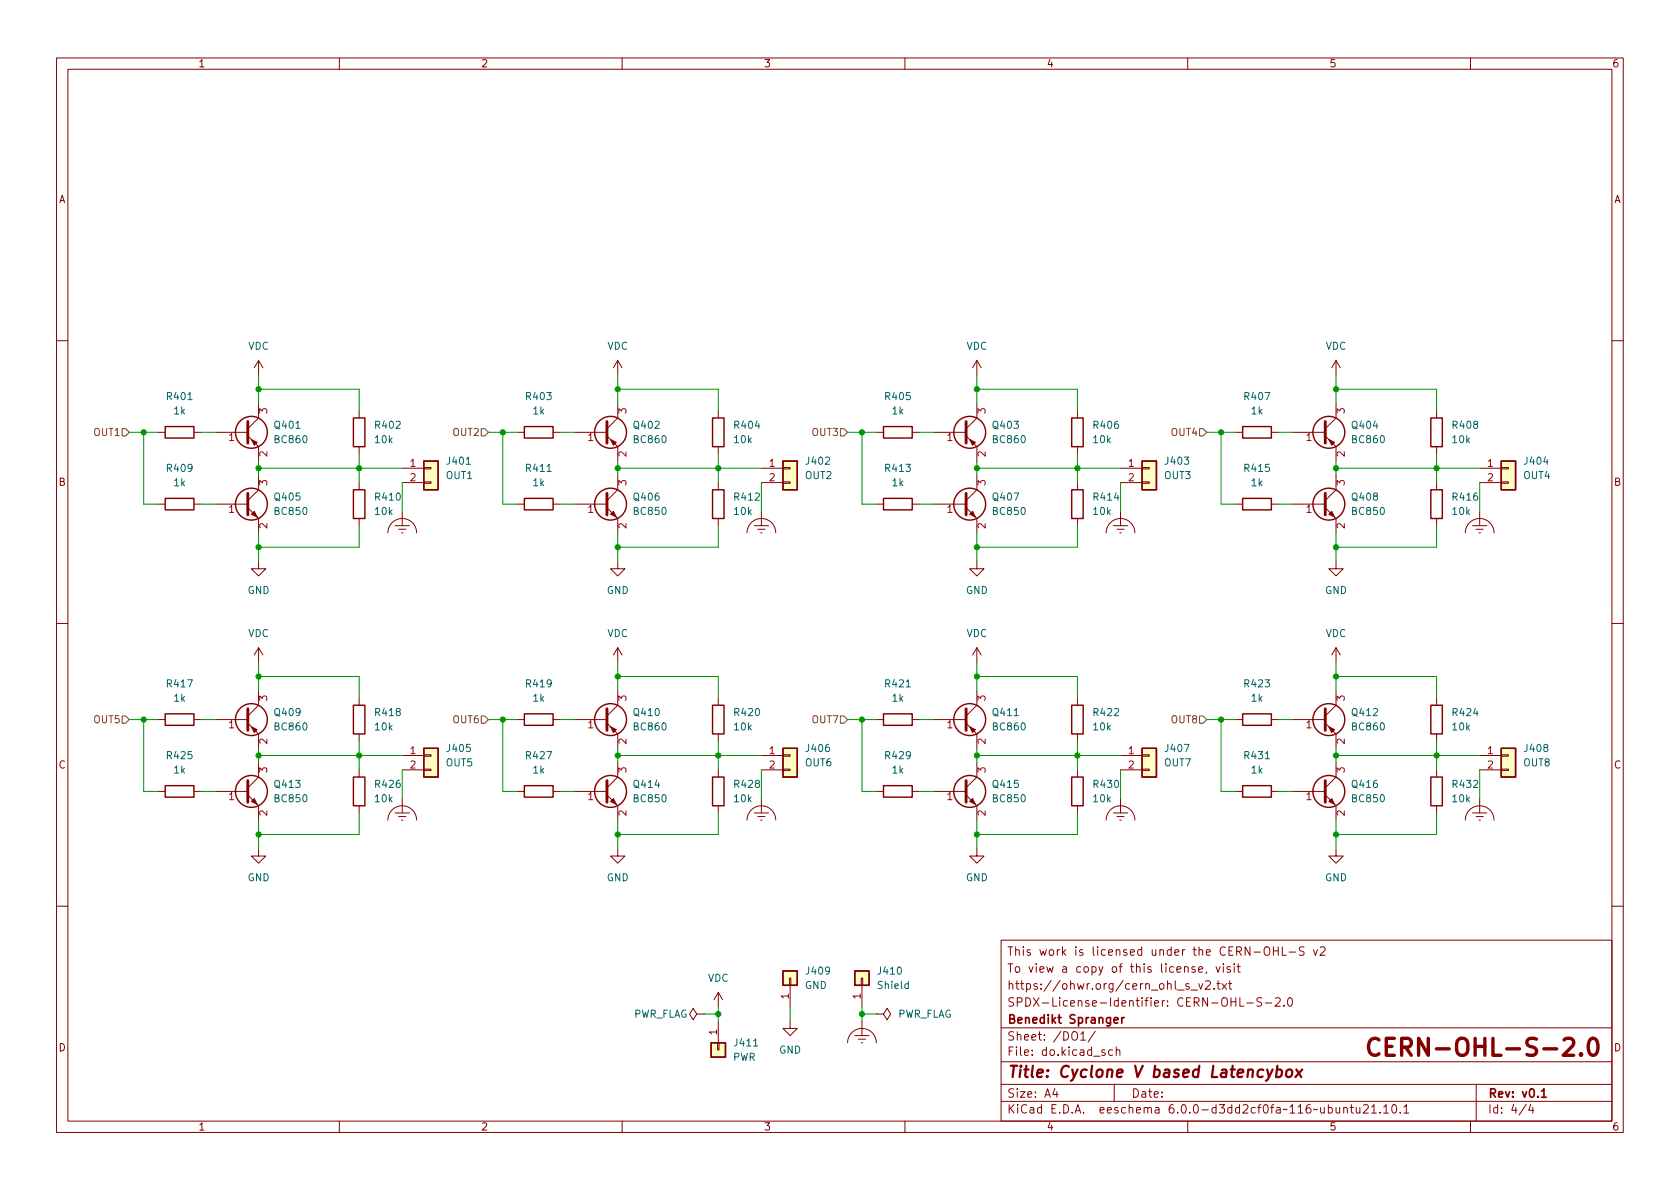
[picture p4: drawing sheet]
<svg xmlns="http://www.w3.org/2000/svg" width="297mm" height="210mm" viewBox="0 0 297 210" stroke-linecap="round" stroke-linejoin="round" font-family="sans-serif">
<g fill="none" stroke="#840000" stroke-width=".18">
<path d="M10 10.2h277v190.1h-277zM12 12.2h273v186.1h-273zM60 10.2v2M110 10.2v2M160 10.2v2M210 10.2v2M260 10.2v2M10 60.2h2M27.9 76.4h1.3M34.3 76.4h1.3M38.1 76.4h5.7M43.8 77.1l1.9 1.9v2.5"/>
<path d="M45.7 71.4v2.5l-1.9 1.9M45.7 63.7v2.6M45.7 63.7l-.7 1.3M45.7 63.7l.8 1.3M63.5 72.6v1.3M63.5 79v1.3M91.4 76.4h1.3M97.8 76.4h1.3M101.6 76.4h5.7M107.3 77.1l1.9 1.9v2.5M109.2 63.7v2.6M109.2 71.4v2.5l-1.9 1.9"/>
<path d="M109.2 63.7l-.7 1.3M109.2 63.7l.8 1.3M127 72.6v1.3M127 79v1.3M154.9 76.4h1.3M161.3 76.4h1.3M165.1 76.4h5.7M170.8 77.1l1.9 1.9v2.5M172.7 63.7v2.6M172.7 71.4v2.5l-1.9 1.9M172.7 63.7l-.7 1.3M172.7 63.7l.8 1.3"/>
<path d="M190.5 72.6v1.3M190.5 79v1.3M218.4 76.4h1.3M224.8 76.4h1.3M228.6 76.4h5.7M234.3 77.1l1.9 1.9v2.5M236.2 63.7v2.6M236.2 71.4v2.5l-1.9 1.9M236.2 63.7l-.7 1.3M236.2 63.7l.8 1.3M254 72.6v1.3M254 79v1.3"/>
<path d="M285 60.2h2M27.9 89.1h1.3M34.3 89.1h1.3M38.1 89.1h5.7M43.8 89.8l1.9 1.9v2.5M45.7 99.3v1.3h1.3l-1.3 1.2-1.3-1.2h1.3M45.7 84.1v2.5l-1.9 1.9M63.5 85.3v1.3M63.5 91.7v1.3M68.6 94.2a2.54 2.54 0 0 1 2.5-2.5 2.54 2.54 0 0 1 2.6 2.5M69.8 93h2.6M70.5 93.6h1.3"/>
<path d="M71 94.2h.2M71.1 82.8h3.8M71.1 85.3h3.8M71.1 90.4v2.6M74.9 85.2h1.3v.3h-1.3zM74.9 82.7h1.3v.2h-1.3zM91.4 89.1h1.3M97.8 89.1h1.3M101.6 89.1h5.7M107.3 89.8l1.9 1.9v2.5M109.2 99.3v1.3h1.3l-1.3 1.2-1.3-1.2h1.3M109.2 84.1v2.5l-1.9 1.9"/>
<path d="M127 85.3v1.3M127 91.7v1.3M132.1 94.2a2.54 2.54 0 0 1 2.5-2.5 2.54 2.54 0 0 1 2.6 2.5M133.3 93h2.6M134 93.6h1.3M134.5 94.2h.2M134.6 82.8h3.8M134.6 85.3h3.8M134.6 90.4v2.6M138.4 85.2h1.3v.3h-1.3zM138.4 82.7h1.3v.2h-1.3zM154.9 89.1h1.3"/>
<path d="M161.3 89.1h1.3M165.1 89.1h5.7M170.8 89.8l1.9 1.9v2.5M172.7 99.3v1.3h1.3l-1.3 1.2-1.3-1.2h1.3M172.7 84.1v2.5l-1.9 1.9M190.5 85.3v1.3M190.5 91.7v1.3M195.6 94.2a2.54 2.54 0 0 1 2.5-2.5 2.54 2.54 0 0 1 2.6 2.5M196.8 93h2.6M197.5 93.6h1.3M198 94.2h.2M198.1 82.8h3.8"/>
<path d="M198.1 85.3h3.8M198.1 90.4v2.6M201.9 85.2h1.3v.3h-1.3zM201.9 82.7h1.3v.2h-1.3zM218.4 89.1h1.3M224.8 89.1h1.3M228.6 89.1h5.7M234.3 89.8l1.9 1.9v2.5M236.2 99.3v1.3h1.3l-1.3 1.2-1.3-1.2h1.3M236.2 84.1v2.5l-1.9 1.9M254 85.3v1.3M254 91.7v1.3"/>
<path d="M259.1 94.2a2.54 2.54 0 0 1 2.5-2.5 2.54 2.54 0 0 1 2.6 2.5M260.3 93h2.6M261 93.6h1.3M261.5 94.2h.2M261.6 90.4v2.6M261.6 82.8h3.8M261.6 85.3h3.8M265.4 85.2h1.3v.3h-1.3zM265.4 82.7h1.3v.2h-1.3zM10 110.2h2M45.7 114.5v2.6M45.7 114.5l-.7 1.3"/>
<path d="M45.7 114.5l.8 1.3M109.2 114.5l-.7 1.3M109.2 114.5v2.6M109.2 114.5l.8 1.3M172.7 114.5v2.6M172.7 114.5l-.7 1.3M172.7 114.5l.8 1.3M236.2 114.5v2.6M236.2 114.5l-.7 1.3M236.2 114.5l.8 1.3M285 110.2h2M27.9 139.9h1.3"/>
<path d="M27.9 127.2h1.3M34.3 139.9h1.3M34.3 127.2h1.3M38.1 139.9h5.7M38.1 127.2h5.7M43.8 127.9l1.9 1.9v2.5M45.7 122.2v2.5l-1.9 1.9M45.7 134.9v2.5l-1.9 1.9M63.5 123.4v1.3M63.5 129.8v1.3M63.5 136.1v1.3M71.1 133.6h3.8"/>
<path d="M71.1 136.1h3.8M74.9 136h1.3v.3h-1.3zM74.9 133.5h1.3v.2h-1.3zM91.4 139.9h1.3M91.4 127.2h1.3M97.8 139.9h1.3M97.8 127.2h1.3M101.6 139.9h5.7M101.6 127.2h5.7M107.3 127.9l1.9 1.9v2.5M109.2 122.2v2.5l-1.9 1.9M109.2 134.9v2.5l-1.9 1.9"/>
<path d="M127 123.4v1.3M127 129.8v1.3M127 136.1v1.3M134.6 133.6h3.8M134.6 136.1h3.8M138.4 136h1.3v.3h-1.3zM138.4 133.5h1.3v.2h-1.3zM154.9 139.9h1.3M154.9 127.2h1.3M161.3 139.9h1.3M161.3 127.2h1.3M165.1 139.9h5.7"/>
<path d="M165.1 127.2h5.7M170.8 127.9l1.9 1.9v2.5M172.7 122.2v2.5l-1.9 1.9M172.7 134.9v2.5l-1.9 1.9M190.5 123.4v1.3M190.5 129.8v1.3M190.5 136.1v1.3M198.1 133.6h3.8M198.1 136.1h3.8M201.9 136h1.3v.3h-1.3zM201.9 133.5h1.3v.2h-1.3zM218.4 139.9h1.3"/>
<path d="M218.4 127.2h1.3M224.8 139.9h1.3M224.8 127.2h1.3M228.6 139.9h5.7M228.6 127.2h5.7M234.3 127.9l1.9 1.9v2.5M236.2 122.2v2.5l-1.9 1.9M236.2 134.9v2.5l-1.9 1.9M254 123.4v1.3M254 129.8v1.3M254 136.1v1.3M261.6 133.6h3.8"/>
<path d="M261.6 136.1h3.8M265.4 136h1.3v.3h-1.3zM265.4 133.5h1.3v.2h-1.3zM43.8 140.6l1.9 1.9v2.5M45.7 150.1v1.3h1.3l-1.3 1.2-1.3-1.2h1.3M63.5 142.5v1.3M68.6 145a2.54 2.54 0 0 1 2.5-2.5 2.54 2.54 0 0 1 2.6 2.5M69.8 143.8h2.6M70.5 144.4h1.3M71 145h.2M71.1 141.2v2.6M107.3 140.6l1.9 1.9v2.5"/>
<path d="M109.2 150.1v1.3h1.3l-1.3 1.2-1.3-1.2h1.3M127 142.5v1.3M132.1 145a2.54 2.54 0 0 1 2.5-2.5 2.54 2.54 0 0 1 2.6 2.5M133.3 143.8h2.6M134 144.4h1.3M134.5 145h.2M134.6 141.2v2.6M170.8 140.6l1.9 1.9v2.5M172.7 150.1v1.3h1.3l-1.3 1.2-1.3-1.2h1.3M190.5 142.5v1.3M195.6 145a2.54 2.54 0 0 1 2.5-2.5 2.54 2.54 0 0 1 2.6 2.5M196.8 143.8h2.6"/>
<path d="M197.5 144.4h1.3M198 145h.2M198.1 141.2v2.6M234.3 140.6l1.9 1.9v2.5M236.2 150.1v1.3h1.3l-1.3 1.2-1.3-1.2h1.3M254 142.5v1.3M259.1 145a2.54 2.54 0 0 1 2.5-2.5 2.54 2.54 0 0 1 2.6 2.5M260.3 143.8h2.6M261 144.4h1.3M261.5 145h.2M261.6 141.2v2.6M10 160.2h2"/>
<path d="M123.2 179.3l-.6-1-.7 1 .7 1 .6-1h1.3M124.5 179.3h.1M127 175.5v2.5M127 175.5l-.8 1.3M127 175.5l.8 1.3M139.6 173h.2v1.2h-.2zM139.7 174.2v3.8M152.3 173h.2v1.2h-.2zM152.4 174.2v3.8M154.9 179.3h1.3l.6-1 .7 1-.7 1-.6-1M154.9 179.3h.1M177 166.3h108v32h-108z"/>
<path d="M210.2 174l-.3-.1-.3 .2 .1 .3 .5 .1v.4h-.6M210.6 175.1h1.1M211.3 171l-.4-.1-.2 .2 .1 .3 .5 .1v.4h-.6M211.9 173.9l.4 1 .3-1M211.9 171.4l.7-.1v-.3l-.5-.1-.2 .2 .1 .8h.6M213.1 173.6l.6-.2 .2 .2 .1 .3-.9 1h.9M213.4 171.9l-.2 .2M214.6 174.8v.1M215 170.9l.4 1 .3-1M215.1 173.9h.6M215.4 173.4v1.3l.3 .2M216.1 173.9l.8 1"/>
<path d="M216.3 170.4v.2M216.3 170.9v1M216.9 173.9l-.8 1M217.2 173.9h.6M217.4 173.4v1.3l.4 .2M217.5 171l-.4-.1-.2 .2 .1 .3 .5 .1v.4h-.6M218.2 170.4v.2M218.2 170.9v1M218.7 170.9h.6M218.9 170.4v1.3l.4 .2M219.2 176.4v1.5h.7M220.4 177.4h1.2"/>
<path d="M223.1 176.5l-.6-.1-.2 .2v.4l.6 .3 .2 .3-.3 .3h-.6M223.6 167.6a.5 .5 0 0 1 .6-.2 .5 .5 0 0 1 .3 .5v.5a.5 .5 0 0 1-.5 .6 .5 .5 0 0 1-.5-.6zM223.7 177.4h1.2M225.1 167.4v1.5M225.1 168.1h.9M225.5 176.6l.6-.2 .2 .2 .1 .3-1 1h1M226 167.4v1.5M226.7 167.4v1.5h.7M227 177.8v.1M227.8 176.6l.2-.2a.81 .81 0 0 1 .6 .7 .81 .81 0 0 1-.3 .8h-.2a.81 .81 0 0 1-.3-1.3zM227.9 168.4h1.2M230.6 167.5l-.6-.1-.2 .2v.4l.6 .3 .2 .3-.3 .3h-.6"/>
<path d="M232.2 167.9l.4 1 .3-1M233.4 167.6l.6-.2 .2 .2 .1 .3-.9 1h.9M285 160.2h2M60 198.3v2M110 198.3v2M126.9 184.4h.2v1.3h-.2zM127 180.6v3.8M139.7 180.6v1.3h1.3l-1.3 1.2-1.3-1.2h1.3M149.9 184.4a2.54 2.54 0 0 1 2.5-2.5 2.54 2.54 0 0 1 2.5 2.5M151.1 183.1h2.6M151.8 183.8h1.2M152.3 184.4h.2"/>
<path d="M152.4 180.6v2.5M160 198.3v2M177 194.8h108M177 191.8h108M177 187.8h108M177 181.8h108M186.5 192.5l-.4 1h1M186.9 193v1M191.1 182.9l.4-.5v1.5M191.1 183.9h.8M193.6 182.4l-1.2 1.9M195.4 185.7l-.4-.1-.2 .2 .1 .3 .5 .1v.4h-.6"/>
<path d="M196.7 185.7l-.4-.1-.3 .3v.4l.1 .3h.6M197 191.8v3M197.4 185.8l.2-.2 .3 .1 .1 .9M197.4 185.1v1.5M210 198.3v2M237.6 196l.2-.2 .3 .1 .1 .9M237.6 195.8v1M238.7 195.8h.6M238.9 195.3v1.3l.4 .2M239.8 195.8l.1 1h.3l.2-.1M240.4 195.8v1M241.1 195.5l.5-.2 .3 .2v.3l-.9 1h.9"/>
<path d="M242.5 195.8l.4-.5v1.5M242.5 196.8h.9M244 196.7v.1M244.6 195.8l.5-.5v1.5M244.6 196.8h.9M246.3 195.4l.1-.1a.81 .81 0 0 1 .6 .7 .81 .81 0 0 1-.3 .8h-.1a.81 .81 0 0 1-.6-.6 .81 .81 0 0 1 .3-.8zM247.6 196.7v.1M248.2 195.8l.4-.5v1.5M248.2 196.8h.9M260 198.3v2M261 191.8v6.5M269.9 195.3l-1.3 1.9"/>
<path d="M270.6 195.3l-.3 1h.9M271 195.8v1"/>
</g>
<path d="M198.3 179.9v1M198.8 179.9l-.3 .1-.2 .2M197 180.4l.7-.1-.1-.3-.4-.1-.2 .2 .1 .8h.5M272.6 193l.4-.5v1.5M272.6 194h.8" fill="none" stroke="#840000" stroke-width=".3"/>
<path d="M225.8 189.2l.2-.1 .5 .1 .2 .3-.1 .6a.66 .66 0 0 1-1 .3M225.9 188.5l-.3 2M227.6 189.3a.52 .52 0 0 1 .5-.2 .52 .52 0 0 1 .4 .4l-.1 .6a.55 .55 0 0 1-.5 .4 .55 .55 0 0 1-.5-.4zM229.2 189.1l.9 1.4M230.3 189.1l-1.3 1.4" fill="none" stroke="#840000" stroke-width=".4"/>
<path d="M276.5 183.9l.5-.3h.7a.81 .81 0 0 1 .4 1.3l-1.7 1.7h1.8M279.5 186.3l.2 .2-.2 .1-.1-.1 .1-.2v.3M281.2 183.8a.71 .71 0 0 1 1.2 .4 1.76 1.76 0 0 1-.6 2.4 .76 .76 0 0 1-.8-.6 2.33 2.33 0 0 1 .2-2.2z" fill="none" stroke="#840000" stroke-width=".6"/>
<g fill="none" stroke="#840000" stroke-width=".25">
<path d="M29.2 75.4h5.1v2.1h-5.1zM62.5 73.9h2v5.1h-2zM92.7 75.4h5.1v2.1h-5.1zM126 73.9h2v5.1h-2zM156.2 75.4h5.1v2.1h-5.1zM189.5 73.9h2v5.1h-2zM219.7 75.4h5.1v2.1h-5.1zM253 73.9h2v5.1h-2zM29.2 88.1h5.1v2.1h-5.1zM62.5 86.6h2v5.1h-2zM74.9 81.5h2.6v5.1h-2.6zM92.7 88.1h5.1v2.1h-5.1z"/>
<path d="M126 86.6h2v5.1h-2zM138.4 81.5h2.6v5.1h-2.6zM156.2 88.1h5.1v2.1h-5.1zM189.5 86.6h2v5.1h-2zM201.9 81.5h2.6v5.1h-2.6zM219.7 88.1h5.1v2.1h-5.1zM253 86.6h2v5.1h-2zM265.4 81.5h2.6v5.1h-2.6zM29.2 126.2h5.1v2.1h-5.1zM29.2 138.9h5.1v2.1h-5.1zM62.5 124.7h2v5.1h-2zM62.5 137.4h2v5.1h-2z"/>
<path d="M74.9 132.3h2.6v5.1h-2.6zM92.7 138.9h5.1v2.1h-5.1zM92.7 126.2h5.1v2.1h-5.1zM126 137.4h2v5.1h-2zM126 124.7h2v5.1h-2zM138.4 132.3h2.6v5.1h-2.6zM156.2 126.2h5.1v2.1h-5.1zM156.2 138.9h5.1v2.1h-5.1zM189.5 124.7h2v5.1h-2zM189.5 137.4h2v5.1h-2zM201.9 132.3h2.6v5.1h-2.6zM219.7 126.2h5.1v2.1h-5.1z"/>
<path d="M219.7 138.9h5.1v2.1h-5.1zM253 124.7h2v5.1h-2zM253 137.4h2v5.1h-2zM265.4 132.3h2.6v5.1h-2.6zM138.4 171.7h2.6v2.5h-2.6zM151.1 171.7h2.6v2.5h-2.6zM125.7 184.4h2.6v2.5h-2.6z"/>
<circle cx="44.4" cy="76.4" r="2.82"/>
<circle cx="107.9" cy="76.4" r="2.82"/>
<circle cx="171.4" cy="76.4" r="2.82"/>
<circle cx="234.9" cy="76.4" r="2.82"/>
<circle cx="44.4" cy="89.1" r="2.82"/>
<circle cx="107.9" cy="89.1" r="2.82"/>
<circle cx="171.4" cy="89.1" r="2.82"/>
<circle cx="234.9" cy="89.1" r="2.82"/>
<circle cx="44.4" cy="127.2" r="2.82"/>
<circle cx="44.4" cy="139.9" r="2.82"/>
<circle cx="107.9" cy="139.9" r="2.82"/>
<circle cx="107.9" cy="127.2" r="2.82"/>
<circle cx="171.4" cy="139.9" r="2.82"/>
<circle cx="171.4" cy="127.2" r="2.82"/>
<circle cx="234.9" cy="139.9" r="2.82"/>
<circle cx="234.9" cy="127.2" r="2.82"/>
</g>
<g fill="none" stroke="#840000" stroke-width=".51">
<path d="M43.8 74.5v3.9M107.3 74.5v3.9M170.8 74.5v3.9M234.3 74.5v3.9M43.8 87.2v3.9M107.3 87.2v3.9M170.8 87.2v3.9M234.3 87.2v3.9M43.8 138v3.9M43.8 125.3v3.9M107.3 138v3.9M107.3 125.3v3.9"/>
<path d="M170.8 125.3v3.9M170.8 138v3.9M234.3 138v3.9M234.3 125.3v3.9"/>
</g>
<g fill="#840000" stroke="#840000" stroke-width=".18">
<path d="M44.4 77.7l1.1 .5-.5 .5z"/>
<path d="M44.4 90.9l.6-.5 .5 1z"/>
<path d="M171.4 90.9l.6-.5 .5 1z"/>
<path d="M171.4 77.7l1.1 .5-.5 .5z"/>
<path d="M234.9 90.9l.6-.5 .5 1z"/>
<path d="M234.9 77.7l1.1 .5-.5 .5z"/>
<path d="M44.4 141.7l.6-.5 .5 1z"/>
<path d="M44.4 128.5l1.1 .5-.5 .5z"/>
<path d="M171.4 128.5l1.1 .5-.5 .5z"/>
<path d="M171.4 141.7l.6-.5 .5 1z"/>
<path d="M234.9 141.7l.6-.5 .5 1z"/>
<path d="M107.9 90.9l.6-.5 .5 1z"/>
<path d="M107.9 77.7l1.1 .5-.5 .5z"/>
<path d="M234.9 128.5l1.1 .5-.5 .5z"/>
<path d="M107.9 141.7l.6-.5 .5 1z"/>
<path d="M107.9 128.5l1.1 .5-.5 .5z"/>
</g>
<g fill="#ffffc2" stroke="#ffffc2" stroke-width=".18">
<path d="M265.4 81.5h2.6v5.1h-2.6z"/>
<path d="M138.4 81.5h2.6v5.1h-2.6z"/>
<path d="M138.4 132.3h2.6v5.1h-2.6z"/>
<path d="M151.1 171.7h2.6v2.5h-2.6z"/>
<path d="M74.9 132.3h2.6v5.1h-2.6z"/>
<path d="M125.7 184.4h2.6v2.5h-2.6z"/>
<path d="M201.9 81.5h2.6v5.1h-2.6z"/>
<path d="M138.4 171.7h2.6v2.5h-2.6z"/>
<path d="M74.9 81.5h2.6v5.1h-2.6z"/>
<path d="M201.9 132.3h2.6v5.1h-2.6z"/>
<path d="M265.4 132.3h2.6v5.1h-2.6z"/>
</g>
<path d="M21.6 75.8h.6l.7 .6-.7 .7h-.6zM85.1 75.8h.6l.7 .6-.7 .7h-.6zM148.6 75.8h.6l.7 .6-.7 .7h-.6zM212.1 75.8h.6l.7 .6-.7 .7h-.6zM21.6 126.6h.6l.7 .6-.7 .7h-.6zM85.1 126.6h.6l.7 .6-.7 .7h-.6zM148.6 126.6h.6l.7 .6-.7 .7h-.6zM212.1 126.6h.6l.7 .6-.7 .7h-.6z" fill="none" stroke="#725600" stroke-width=".18"/>
<g fill="none" stroke="#009600" stroke-width=".18">
<path d="M22.9 76.4h5M25.4 76.4v12.7h2.5M35.6 76.4h2.5M45.7 68.8h17.8v3.8M45.7 66.3v5.1M86.4 76.4h5M88.9 76.4v12.7h2.5M99.1 76.4h2.5M109.2 68.8h17.8v3.8M109.2 66.3v5.1M149.9 76.4h5M152.4 76.4v12.7h2.5"/>
<path d="M162.6 76.4h2.5M172.7 68.8h17.8v3.8M172.7 66.3v5.1M213.4 76.4h5M215.9 76.4v12.7h2.5M226.1 76.4h2.5M236.2 68.8h17.8v3.8M236.2 66.3v5.1M35.6 89.1h2.5M45.7 82.8h25.4M45.7 81.5v2.6M45.7 94.2v5.1"/>
<path d="M63.5 93v3.8h-17.8M63.5 80.3v5M71.1 85.3v5.1M99.1 89.1h2.5M109.2 82.8h25.4M109.2 81.5v2.6M109.2 94.2v5.1M127 80.3v5M127 93v3.8h-17.8M134.6 85.3v5.1M162.6 89.1h2.5M172.7 82.8h25.4"/>
<path d="M172.7 81.5v2.6M172.7 94.2v5.1M190.5 93v3.8h-17.8M190.5 80.3v5M198.1 85.3v5.1M226.1 89.1h2.5M236.2 82.8h25.4M236.2 81.5v2.6M236.2 94.2v5.1M254 93v3.8h-17.8M254 80.3v5M261.6 85.3v5.1"/>
<path d="M45.7 119.6h17.8v3.8M45.7 117.1v5.1M109.2 119.6h17.8v3.8M109.2 117.1v5.1M172.7 119.6h17.8v3.8M172.7 117.1v5.1M236.2 119.6h17.8v3.8M236.2 117.1v5.1M22.9 127.2h5M25.4 127.2v12.7h2.5M35.6 127.2h2.5M35.6 139.9h2.5"/>
<path d="M45.7 133.6h25.4M45.7 132.3v2.6M63.5 131.1v5M71.1 136.1v5.1M86.4 127.2h5M88.9 127.2v12.7h2.5M99.1 127.2h2.5M99.1 139.9h2.5M109.2 133.6h25.4M109.2 132.3v2.6M127 131.1v5M134.6 136.1v5.1"/>
<path d="M149.9 127.2h5M152.4 127.2v12.7h2.5M162.6 127.2h2.5M162.6 139.9h2.5M172.7 133.6h25.4M172.7 132.3v2.6M190.5 131.1v5M198.1 136.1v5.1M213.4 127.2h5M215.9 127.2v12.7h2.5M226.1 127.2h2.5M226.1 139.9h2.5"/>
<path d="M236.2 133.6h25.4M236.2 132.3v2.6M254 131.1v5M261.6 136.1v5.1M45.7 145v5.1M63.5 143.8v3.8h-17.8M109.2 145v5.1M127 143.8v3.8h-17.8M172.7 145v5.1M190.5 143.8v3.8h-17.8M236.2 145v5.1M254 143.8v3.8h-17.8"/>
<path d="M124.5 179.3h2.5M127 178v2.6M139.7 178v2.6M152.4 179.3h2.5M152.4 178v2.6"/>
</g>
<g fill="#009600" stroke="#009600" stroke-width=".18">
<circle cx="172.7" cy="119.6" r=".46"/>
<circle cx="152.4" cy="127.2" r=".46"/>
<circle cx="172.7" cy="147.6" r=".46"/>
<circle cx="172.7" cy="133.6" r=".46"/>
<circle cx="254" cy="133.6" r=".46"/>
<circle cx="215.9" cy="127.2" r=".46"/>
<circle cx="236.2" cy="147.6" r=".46"/>
<circle cx="236.2" cy="133.6" r=".46"/>
<circle cx="190.5" cy="133.6" r=".46"/>
<circle cx="236.2" cy="68.8" r=".46"/>
<circle cx="254" cy="82.8" r=".46"/>
<circle cx="236.2" cy="119.6" r=".46"/>
<circle cx="215.9" cy="76.4" r=".46"/>
<circle cx="236.2" cy="82.8" r=".46"/>
<circle cx="236.2" cy="96.8" r=".46"/>
<circle cx="172.7" cy="82.8" r=".46"/>
<circle cx="172.7" cy="96.8" r=".46"/>
<circle cx="152.4" cy="76.4" r=".46"/>
<circle cx="172.7" cy="68.8" r=".46"/>
<circle cx="190.5" cy="82.8" r=".46"/>
<circle cx="45.7" cy="147.6" r=".46"/>
<circle cx="63.5" cy="133.6" r=".46"/>
<circle cx="45.7" cy="119.6" r=".46"/>
<circle cx="45.7" cy="133.6" r=".46"/>
<circle cx="25.4" cy="127.2" r=".46"/>
<circle cx="152.4" cy="179.3" r=".46"/>
<circle cx="109.2" cy="147.6" r=".46"/>
<circle cx="127" cy="179.3" r=".46"/>
<circle cx="127" cy="133.6" r=".46"/>
<circle cx="45.7" cy="82.8" r=".46"/>
<circle cx="45.7" cy="68.8" r=".46"/>
<circle cx="45.7" cy="96.8" r=".46"/>
<circle cx="25.4" cy="76.4" r=".46"/>
<circle cx="63.5" cy="82.8" r=".46"/>
<circle cx="88.9" cy="127.2" r=".46"/>
<circle cx="109.2" cy="119.6" r=".46"/>
<circle cx="127" cy="82.8" r=".46"/>
<circle cx="109.2" cy="133.6" r=".46"/>
<circle cx="109.2" cy="82.8" r=".46"/>
<circle cx="109.2" cy="96.8" r=".46"/>
<circle cx="88.9" cy="76.4" r=".46"/>
<circle cx="109.2" cy="68.8" r=".46"/>
</g>
<text font-size="4.2" fill="#840000" x="241" y="186.8">CERN-OHL-S-2.0</text>
<text font-size="2.8" fill="#840000" x="178" y="190.6">Title: Cyclone V based Latencybox</text>
<g font-size="2.1" fill="#840000">
<text x="178" y="172">To view a copy of this license, visit</text>
<text x="178" y="169">This work is licensed under the CERN-OHL-S v2</text>
<text x="178" y="178">SPDX-License-Identifier: CERN-OHL-S-2.0</text>
<text x="178" y="175">https://ohwr.org/cern_ohl_s_v2.txt</text>
<text x="178" y="184">Sheet: /DO1/</text>
<text x="178" y="181">Benedikt Spranger</text>
<text x="178" y="186.7">File: do.kicad_sch</text>
<text x="178" y="196.9">KiCad E.D.A. eeschema 6.0.0-d3dd2cf0fa~116~ubuntu21.10.1</text>
<text x="178" y="194.1">Size: A4</text>
<text x="200" y="194.1">Date:</text>
<text x="263" y="194.1">Rev: v0.1</text>
<text x="263" y="196.9">Id: 4/4</text>
</g>
<g font-size="1.8" fill="#840000">
<text x="35" y="11.9">1</text>
<text x="85" y="11.9">2</text>
<text x="135" y="11.9">3</text>
<text x="185" y="11.9">4</text>
<text x="235" y="11.9">5</text>
<text x="285" y="11.9">6</text>
<text x="10.3" y="35.9">A</text>
<text x="285.3" y="35.9">A</text>
<text x="10.3" y="85.9">B</text>
<text x="285.3" y="85.9">B</text>
<text x="10.3" y="135.9">C</text>
<text x="285.3" y="135.9">C</text>
<text x="10.3" y="185.9">D</text>
<text x="285.3" y="185.9">D</text>
<text x="35" y="199.9">1</text>
<text x="85" y="199.9">2</text>
<text x="135" y="199.9">3</text>
<text x="185" y="199.9">4</text>
<text x="235" y="199.9">5</text>
<text x="285" y="199.9">6</text>
</g>
<g font-size="1.8" fill="#006464">
<text x="43.9" y="61.8">VDC</text>
<text x="107.4" y="61.8">VDC</text>
<text x="170.9" y="61.8">VDC</text>
<text x="234.4" y="61.8">VDC</text>
<text x="29.6" y="70.7">R401</text>
<text x="93.1" y="70.7">R403</text>
<text x="156.6" y="70.7">R405</text>
<text x="220.1" y="70.7">R407</text>
<text x="30.8" y="73.3">1k</text>
<text x="48.7" y="75.8">Q401</text>
<text x="66.5" y="75.8">R402</text>
<text x="94.3" y="73.3">1k</text>
<text x="112.2" y="75.8">Q402</text>
<text x="130" y="75.8">R404</text>
<text x="157.8" y="73.3">1k</text>
<text x="175.7" y="75.8">Q403</text>
<text x="193.5" y="75.8">R406</text>
<text x="221.3" y="73.3">1k</text>
<text x="239.2" y="75.8">Q404</text>
<text x="257" y="75.8">R408</text>
<text x="29.6" y="83.4">R409</text>
<text x="48.7" y="78.4">BC860</text>
<text x="66.4" y="78.4">10k</text>
<text x="79.2" y="82.2">J401</text>
<text x="93.1" y="83.4">R411</text>
<text x="112.2" y="78.4">BC860</text>
<text x="129.9" y="78.4">10k</text>
<text x="142.7" y="82.2">J402</text>
<text x="156.6" y="83.4">R413</text>
<text x="175.7" y="78.4">BC860</text>
<text x="193.4" y="78.4">10k</text>
<text x="206.2" y="82.2">J403</text>
<text x="220.1" y="83.4">R415</text>
<text x="239.2" y="78.4">BC860</text>
<text x="256.9" y="78.4">10k</text>
<text x="269.7" y="82.2">J404</text>
<text x="30.8" y="86">1k</text>
<text x="48.7" y="88.5">Q405</text>
<text x="66.5" y="88.5">R410</text>
<text x="78.9" y="84.7">OUT1</text>
<text x="94.3" y="86">1k</text>
<text x="112.2" y="88.5">Q406</text>
<text x="130" y="88.5">R412</text>
<text x="142.4" y="84.7">OUT2</text>
<text x="157.8" y="86">1k</text>
<text x="175.7" y="88.5">Q407</text>
<text x="193.5" y="88.5">R414</text>
<text x="205.9" y="84.7">OUT3</text>
<text x="221.3" y="86">1k</text>
<text x="239.2" y="88.5">Q408</text>
<text x="257" y="88.5">R416</text>
<text x="269.4" y="84.7">OUT4</text>
<text x="48.7" y="91.1">BC850</text>
<text x="66.4" y="91.1">10k</text>
<text x="112.2" y="91.1">BC850</text>
<text x="129.9" y="91.1">10k</text>
<text x="175.7" y="91.1">BC850</text>
<text x="193.4" y="91.1">10k</text>
<text x="239.2" y="91.1">BC850</text>
<text x="256.9" y="91.1">10k</text>
<text x="43.8" y="105">GND</text>
<text x="107.3" y="105">GND</text>
<text x="170.8" y="105">GND</text>
<text x="234.3" y="105">GND</text>
<text x="43.9" y="112.6">VDC</text>
<text x="107.4" y="112.6">VDC</text>
<text x="170.9" y="112.6">VDC</text>
<text x="234.4" y="112.6">VDC</text>
<text x="29.6" y="121.5">R417</text>
<text x="30.8" y="124.1">1k</text>
<text x="93.1" y="121.5">R419</text>
<text x="94.3" y="124.1">1k</text>
<text x="156.6" y="121.5">R421</text>
<text x="157.8" y="124.1">1k</text>
<text x="220.1" y="121.5">R423</text>
<text x="221.3" y="124.1">1k</text>
<text x="48.7" y="126.6">Q409</text>
<text x="48.7" y="129.2">BC860</text>
<text x="66.4" y="129.2">10k</text>
<text x="66.5" y="126.6">R418</text>
<text x="112.2" y="126.6">Q410</text>
<text x="112.2" y="129.2">BC860</text>
<text x="129.9" y="129.2">10k</text>
<text x="130" y="126.6">R420</text>
<text x="175.7" y="126.6">Q411</text>
<text x="175.7" y="129.2">BC860</text>
<text x="193.4" y="129.2">10k</text>
<text x="193.5" y="126.6">R422</text>
<text x="239.2" y="126.6">Q412</text>
<text x="239.2" y="129.2">BC860</text>
<text x="256.9" y="129.2">10k</text>
<text x="257" y="126.6">R424</text>
<text x="29.6" y="134.2">R425</text>
<text x="30.8" y="136.8">1k</text>
<text x="78.9" y="135.5">OUT5</text>
<text x="79.2" y="133">J405</text>
<text x="93.1" y="134.2">R427</text>
<text x="94.3" y="136.8">1k</text>
<text x="142.4" y="135.5">OUT6</text>
<text x="142.7" y="133">J406</text>
<text x="156.6" y="134.2">R429</text>
<text x="157.8" y="136.8">1k</text>
<text x="205.9" y="135.5">OUT7</text>
<text x="206.2" y="133">J407</text>
<text x="220.1" y="134.2">R431</text>
<text x="221.3" y="136.8">1k</text>
<text x="269.4" y="135.5">OUT8</text>
<text x="269.7" y="133">J408</text>
<text x="48.7" y="139.3">Q413</text>
<text x="48.7" y="141.9">BC850</text>
<text x="66.4" y="141.9">10k</text>
<text x="66.5" y="139.3">R426</text>
<text x="112.2" y="139.3">Q414</text>
<text x="112.2" y="141.9">BC850</text>
<text x="129.9" y="141.9">10k</text>
<text x="130" y="139.3">R428</text>
<text x="175.7" y="139.3">Q415</text>
<text x="175.7" y="141.9">BC850</text>
<text x="193.4" y="141.9">10k</text>
<text x="193.5" y="139.3">R430</text>
<text x="239.2" y="139.3">Q416</text>
<text x="239.2" y="141.9">BC850</text>
<text x="256.9" y="141.9">10k</text>
<text x="257" y="139.3">R432</text>
<text x="43.8" y="155.8">GND</text>
<text x="107.3" y="155.8">GND</text>
<text x="170.8" y="155.8">GND</text>
<text x="234.3" y="155.8">GND</text>
<text x="125.1" y="173.6">VDC</text>
<text x="142.7" y="172.3">J409</text>
<text x="155.4" y="172.3">J410</text>
<text x="111.9" y="180">PWR_FLAG</text>
<text x="142.3" y="174.9">GND</text>
<text x="155.3" y="174.9">Shield</text>
<text x="158.6" y="180">PWR_FLAG</text>
<text x="130" y="185">J411</text>
<text x="129.6" y="187.6">PWR</text>
<text x="137.7" y="186.3">GND</text>
</g>
<g font-size="1.8" fill="#725600">
<text x="16.7" y="77.1">OUT1</text>
<text x="80.2" y="77.1">OUT2</text>
<text x="143.7" y="77.1">OUT3</text>
<text x="207.2" y="77.1">OUT4</text>
<text x="16.7" y="127.9">OUT5</text>
<text x="80.2" y="127.9">OUT6</text>
<text x="143.7" y="127.9">OUT7</text>
<text x="207.2" y="127.9">OUT8</text>
</g>
<g font-size="1.8" fill="#a90000">
<text x="40.5" y="78">1</text>
<text x="47.2" y="73.1" transform="rotate(-90 47.2 73.1)">3</text>
<text x="104" y="78">1</text>
<text x="110.7" y="73.1" transform="rotate(-90 110.7 73.1)">3</text>
<text x="167.5" y="78">1</text>
<text x="174.2" y="73.1" transform="rotate(-90 174.2 73.1)">3</text>
<text x="231" y="78">1</text>
<text x="237.7" y="73.1" transform="rotate(-90 237.7 73.1)">3</text>
<text x="47.2" y="80.8" transform="rotate(-90 47.2 80.8)">2</text>
<text x="72.5" y="82.5">1</text>
<text x="110.7" y="80.8" transform="rotate(-90 110.7 80.8)">2</text>
<text x="136" y="82.5">1</text>
<text x="174.2" y="80.8" transform="rotate(-90 174.2 80.8)">2</text>
<text x="199.5" y="82.5">1</text>
<text x="237.7" y="80.8" transform="rotate(-90 237.7 80.8)">2</text>
<text x="263" y="82.5">1</text>
<text x="47.2" y="85.8" transform="rotate(-90 47.2 85.8)">3</text>
<text x="72.5" y="85.1">2</text>
<text x="110.7" y="85.8" transform="rotate(-90 110.7 85.8)">3</text>
<text x="136" y="85.1">2</text>
<text x="174.2" y="85.8" transform="rotate(-90 174.2 85.8)">3</text>
<text x="199.5" y="85.1">2</text>
<text x="237.7" y="85.8" transform="rotate(-90 237.7 85.8)">3</text>
<text x="263" y="85.1">2</text>
<text x="40.5" y="90.7">1</text>
<text x="47.2" y="93.5" transform="rotate(-90 47.2 93.5)">2</text>
<text x="104" y="90.7">1</text>
<text x="110.7" y="93.5" transform="rotate(-90 110.7 93.5)">2</text>
<text x="167.5" y="90.7">1</text>
<text x="174.2" y="93.5" transform="rotate(-90 174.2 93.5)">2</text>
<text x="231" y="90.7">1</text>
<text x="237.7" y="93.5" transform="rotate(-90 237.7 93.5)">2</text>
<text x="47.2" y="123.9" transform="rotate(-90 47.2 123.9)">3</text>
<text x="110.7" y="123.9" transform="rotate(-90 110.7 123.9)">3</text>
<text x="174.2" y="123.9" transform="rotate(-90 174.2 123.9)">3</text>
<text x="237.7" y="123.9" transform="rotate(-90 237.7 123.9)">3</text>
<text x="40.5" y="128.8">1</text>
<text x="47.2" y="131.6" transform="rotate(-90 47.2 131.6)">2</text>
<text x="104" y="128.8">1</text>
<text x="110.7" y="131.6" transform="rotate(-90 110.7 131.6)">2</text>
<text x="167.5" y="128.8">1</text>
<text x="174.2" y="131.6" transform="rotate(-90 174.2 131.6)">2</text>
<text x="231" y="128.8">1</text>
<text x="237.7" y="131.6" transform="rotate(-90 237.7 131.6)">2</text>
<text x="47.2" y="136.6" transform="rotate(-90 47.2 136.6)">3</text>
<text x="72.5" y="133.3">1</text>
<text x="72.5" y="135.9">2</text>
<text x="110.7" y="136.6" transform="rotate(-90 110.7 136.6)">3</text>
<text x="136" y="133.3">1</text>
<text x="136" y="135.9">2</text>
<text x="174.2" y="136.6" transform="rotate(-90 174.2 136.6)">3</text>
<text x="199.5" y="133.3">1</text>
<text x="199.5" y="135.9">2</text>
<text x="237.7" y="136.6" transform="rotate(-90 237.7 136.6)">3</text>
<text x="263" y="133.3">1</text>
<text x="263" y="135.9">2</text>
<text x="40.5" y="141.5">1</text>
<text x="104" y="141.5">1</text>
<text x="167.5" y="141.5">1</text>
<text x="231" y="141.5">1</text>
<text x="47.2" y="144.3" transform="rotate(-90 47.2 144.3)">2</text>
<text x="110.7" y="144.3" transform="rotate(-90 110.7 144.3)">2</text>
<text x="174.2" y="144.3" transform="rotate(-90 174.2 144.3)">2</text>
<text x="237.7" y="144.3" transform="rotate(-90 237.7 144.3)">2</text>
<text x="139.4" y="176.6" transform="rotate(-90 139.4 176.6)">1</text>
<text x="152.1" y="176.6" transform="rotate(-90 152.1 176.6)">1</text>
<text x="126.7" y="183" transform="rotate(-90 126.7 183)">1</text>
</g>
</svg>
